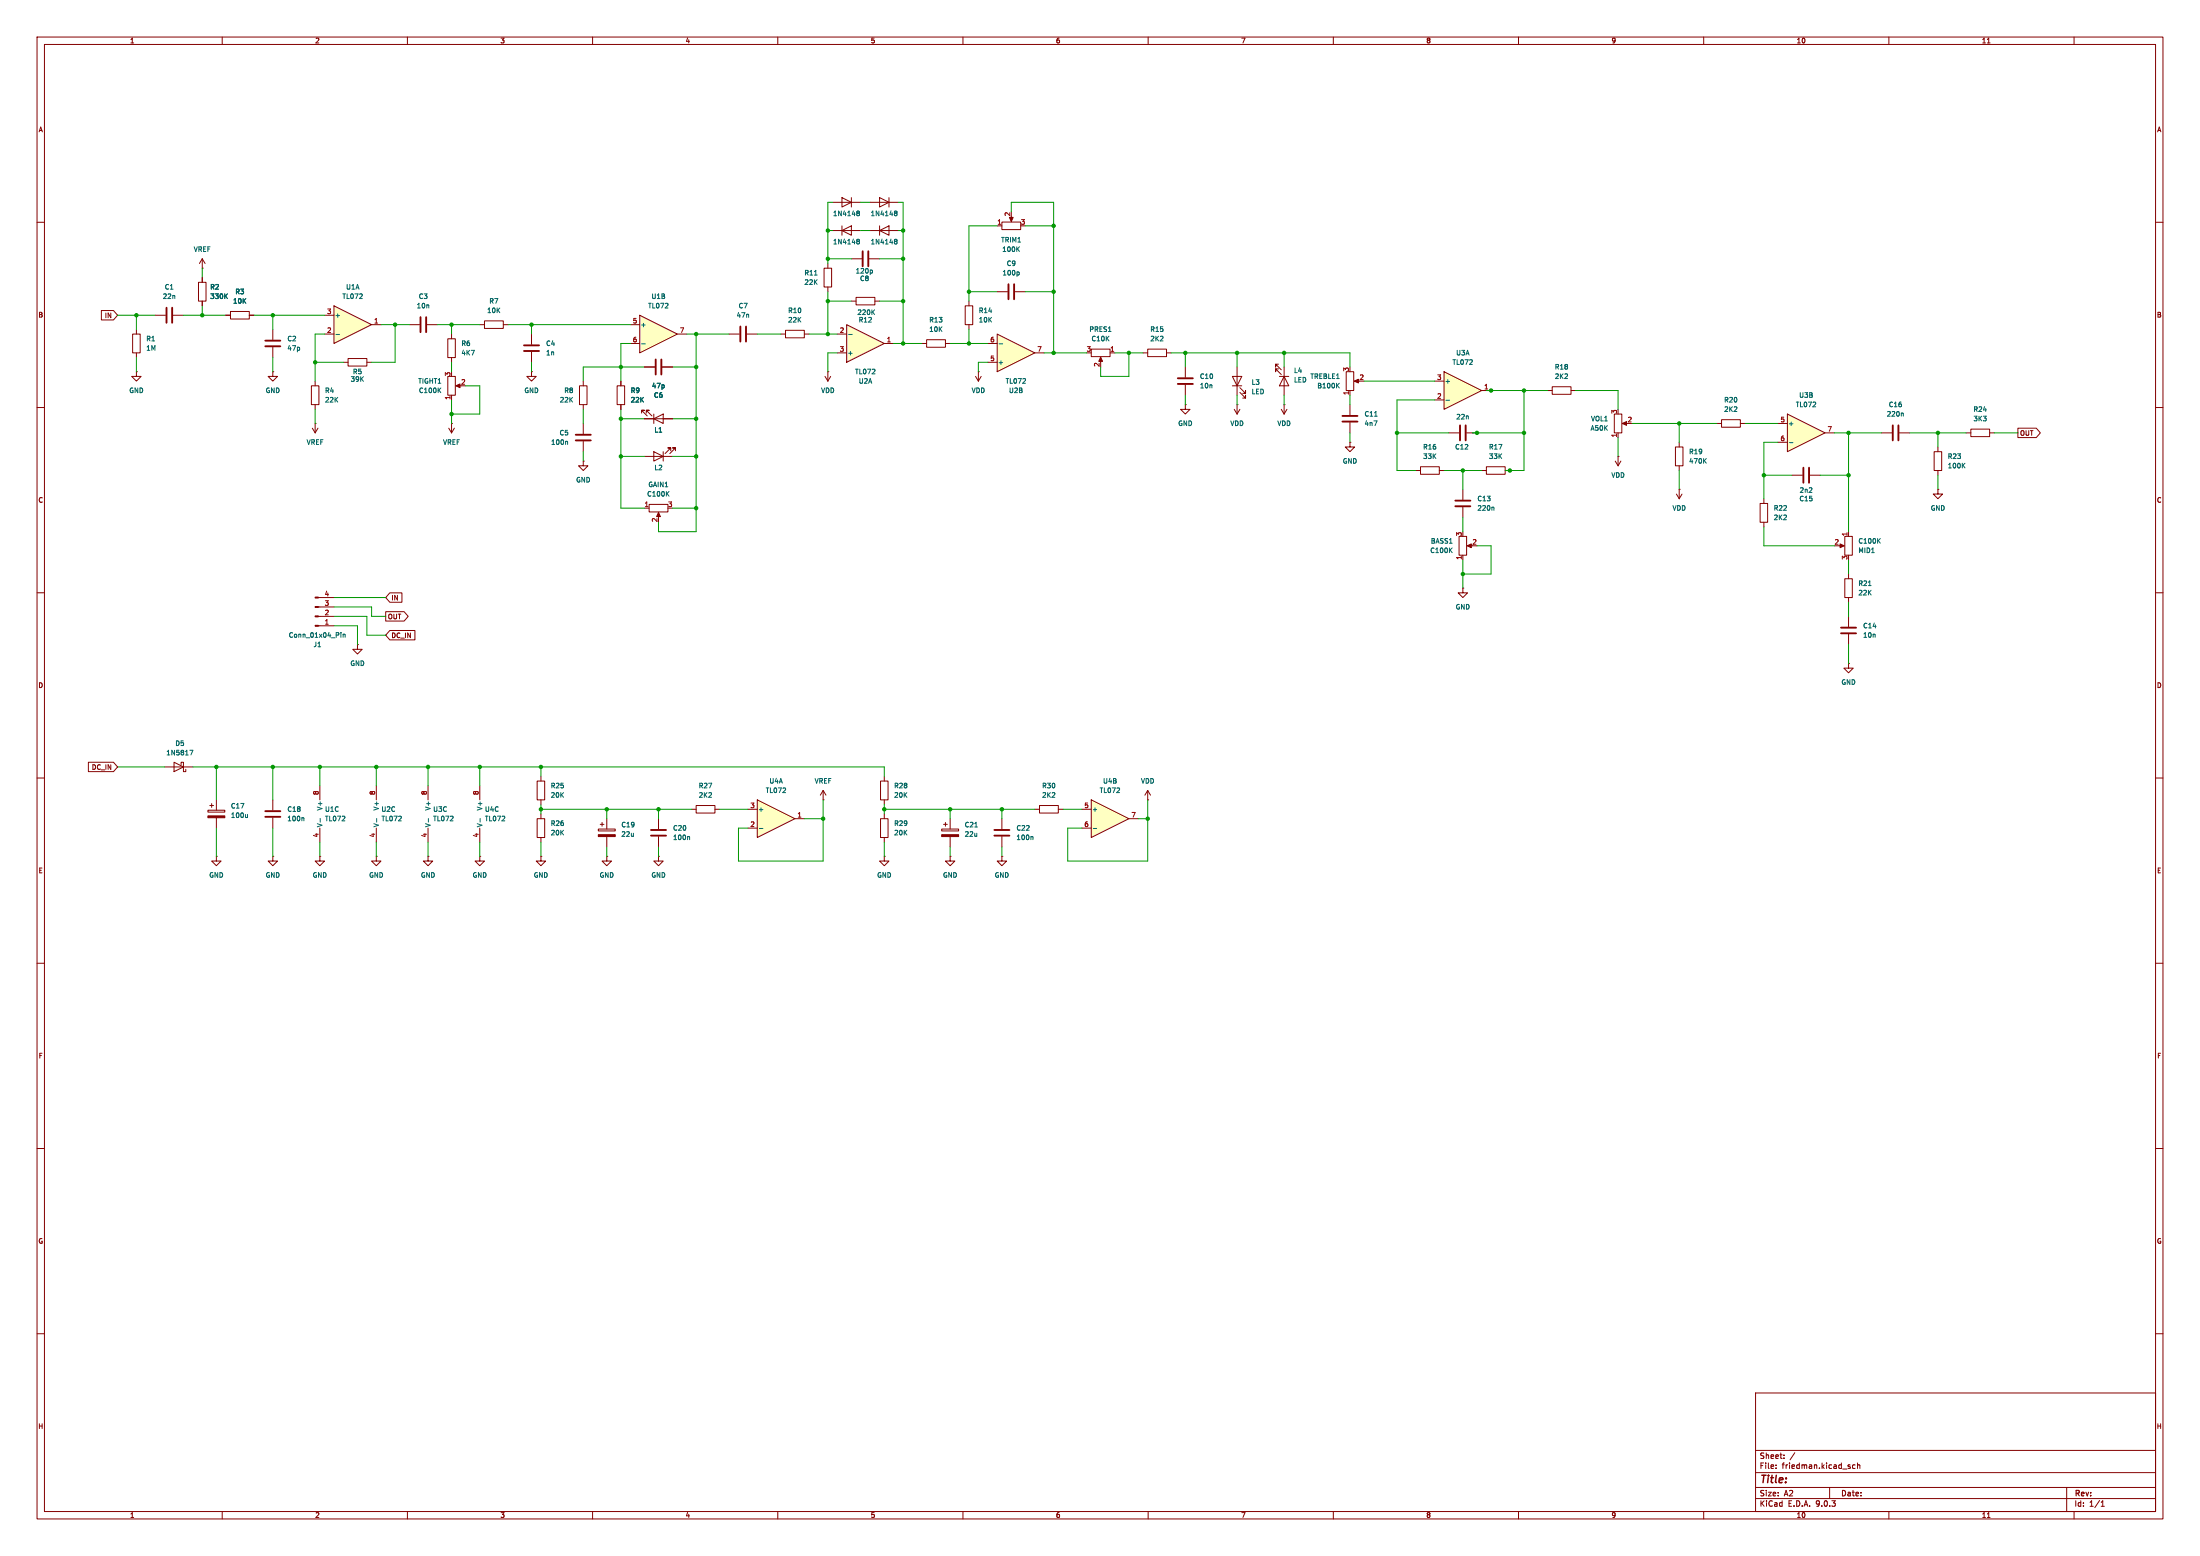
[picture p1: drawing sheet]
<svg xmlns="http://www.w3.org/2000/svg" width="594mm" height="420mm" viewBox="0 0 594 420" stroke-linecap="round" stroke-linejoin="round" font-family="sans-serif">
<g fill="none" stroke="#840000" stroke-width=".27">
<path d="M10 10h574v400h-574zM12 12h570v396h-570zM60 10v2M110 10v2M160 10v2M210 10v2M260 10v2M310 10v2M360 10v2M410 10v2M460 10v2M510 10v2"/>
<path d="M536.6 11.6h.7M560 10v2M10 60h2M582 60h2M308.6 95.3h1.3M309.9 94.2h5.1v2.1h-5.1zM315 95.3h1.2M334 99.1v7.6M10 110h2M332.7 101.6h2.6l-1.3 2.5zM332.7 104.1h2.6M334.8 105.9l1.5 1.5v-.7v.7h-.8"/>
<path d="M334.8 104.6l1.5 1.6v-.8v.8h-.8M582 110h2M10 160h2M582 160h2M10 210h2M44.4 207h7.7M47 205.7l2.5 1.3-2.5 1.3zM48.9 206.4v-.7h.6v2.6h.7v-.7M86.4 212.1v3.8M145 210.8h2.1v5.1h-2.1zM146 209.6v1.2M146 215.9v1.3"/>
<path d="M146 219.7v1.3M582 210h2M73.7 231.1v1.3h1.2l-1.2 1.3-1.3-1.3h1.3M73.7 231.1h.1M86.4 223.5v3.8M145 221h2.1v5.1h-2.1zM146 231.1v1.3h1.3l-1.3 1.3-1.2-1.3h1.2M146 231.1h.1M146 226.1v1.2M10 260h2M582 260h2M10 310h2"/>
<path d="M582 310h2M10 360h2M474 376h108v32h-108zM582 360h2M474 397.5h108M474 391.5h108M479.5 396.2v.2M479.5 395.4v.2M481.7 393.5v.2M481.7 392.7v.2M484.6 392.1l-1.3 1.9M500.9 395.4h-.4l-.3 .3 .1 .6h.6"/>
<path d="M501.5 395.5l.6-.1 .1 1M501.5 394.9v1.5M60 408v2M110 408v2M160 408v2M210 408v2M260 408v2M310 408v2M360 408v2M410 408v2M460 408v2M474 404.5h108"/>
<path d="M474 401.5h108M494 401.5v3M510 408v2M536.6 409.6h.7M558 401.5v6.5M560 408v2M567.3 406.6h.9M567.3 405.5l.4-.4v1.5"/>
</g>
<path d="M51.2 202.5h.9l-.6 1.3M86.5 220.9v1" fill="none" stroke="#006464" stroke-width=".27"/>
<path d="M204.5 215.9l10.1 5.1-10.1 5.1z" fill="#ffffc2"/>
<g fill="none" stroke="#840000" stroke-width=".27">
<path d="M224.8 54.6h7.6M227.3 53.3l2.6 1.3-2.6 1.3zM229.9 53.3v2.6M234.9 54.6h7.7M237.5 53.3l2.5 1.3-2.5 1.3zM240 53.3v2.6M270.5 59.9h5.1v2.1h-5.1zM273 58.4v1M53.6 76.2h2v5.1h-2zM54.6 72.4h.1M54.6 69.9l-.8 1.2M54.6 69.9l.8 1.2"/>
<path d="M54.6 69.9v2.5M54.6 74.9v1.3M224.8 62.2h7.6M227.3 62.2l2.6-1.2v2.5zM227.3 61v2.5M234.9 62.2h7.7M237.5 62.2l2.5-1.2v2.5zM237.5 61v2.5M269.2 61h1.3M54.6 81.3v1.3M61 85.1h1.2M62.2 84.1h5.1v2h-5.1z"/>
<path d="M67.3 85.1h1.3M143.5 90.2v2.8M143.5 95v2.8M320 99.1v2.8M120.9 101.6h2v5.1h-2zM121.2 115.6l.7 1.2M121.9 114.3h.1M121.9 106.7v1.3M121.9 114.3v2.5M122.7 115.6l-.8 1.2M123.4 104.1h1.1M143.5 100.3v1.3h1.3l-1.3 1.3-1.3-1.3h1.3"/>
<path d="M143.5 100.3h.1M156.5 104.1h2v5.1h-2zM157.5 102.9v1.2M157.5 109.2v1.3M157.5 114.3v2.8M157.5 119.1v2.8M173.2 111.5v-.8h.8h-.8l1.6 1.6M174 113h7.6M174.5 111.5v-.8h.8h-.8l1.5 1.6M176.5 113l2.6-1.2v2.5zM176.5 111.8v2.5M320 109.2v1.3h1.3l-1.3 1.3-1.2-1.3h1.2"/>
<path d="M320 109.2h.1M320 103.9v2.8M333.2 110.5l.8 1.3M334 109.2h.1M334 109.2v2.6M334.8 110.5l-.8 1.3M364.5 119.4v1.3h1.3l-1.3 1.2-1.3-1.2h1.3M364.5 119.4h.1M417.8 105.4h1.3M419.1 104.4h5.1v2h-5.1zM424.2 105.4h1.2M463.5 114.3h1.3"/>
<path d="M464.8 113.3h5.1v2h-5.1zM469.9 114.3h1.3M174 123.2h7.6M174 137.2h1.3M175.3 136.1h5v2.1h-5zM176.5 121.9l2.6 1.3-2.6 1.3zM177.8 138.7v1M179.1 121.9v2.6M181.1 121.7v-.8h-.8h.8l-1.5 1.5M182.4 121.7v-.8h-.8h.8l-1.6 1.5M395 132.1v2.8M395 136.9v2.8"/>
<path d="M400 127h1.3M401.3 126h5.1v2h-5.1zM406.4 127h1.3M394 144.8h2v5.1h-2zM395 158.8v1.2h1.2l-1.2 1.3-1.3-1.3h1.3M395 158.8h.1M395 149.9v1.2M396.5 147.3h1M186.7 218.4h1.3M188 217.4h5v2.1h-5zM193 218.4h1.3M201.9 218.4h2.6"/>
<path d="M204.5 215.9l10.1 5.1-10.1 5.1zM222.2 215.9h.1M222.2 213.4l-.7 1.2M222.2 213.4l.8 1.2M222.2 213.4v2.5M161.5 223.8h4.6v.5h-4.6zM162.1 222.5h1M162.6 222v1M163.8 231.1v1.3h1.3l-1.3 1.3-1.2-1.3h1.2M163.8 231.1h.1M163.8 221v2.8M163.8 225.8v2.8"/>
<path d="M177.8 231.1v1.3h1.3l-1.3 1.3-1.3-1.3h1.3M177.8 231.1h.1M177.8 221v2.8M177.8 225.8v2.8M201.9 223.5h2.6M214.6 221h2.6"/>
</g>
<g fill="none" stroke="#006464" stroke-width=".27">
<path d="M231.4 57.5h.2M231.4 57h.4l.2 .2M231.6 57.5h.2M231.6 57.5l-.2 .1M231.8 57.5l.2 .3v.3l-.6 .1M232 57.2v.1M232 57.3l-.2 .2M241.6 57h.4l.2 .2M241.6 57.5h.1M241.7 57.5h.3M241.7 57.5l-.1 .1M242 57.5l.2 .3-.1 .3-.5 .1"/>
<path d="M242.2 57.2v.1M242.2 57.3l-.2 .2M60.9 79.9l.5 .7M61.4 79.3l-.7 .7M231.4 64.6l.6 .1-.2 .4M231.4 65.1h.2M231.6 65.1h.2M231.6 65.1l-.2 .1M231.8 65.1l.2 .3v.3l-.6 .1M241.6 64.6l.5 .1-.1 .4M241.6 65.1h.1M241.7 65.1h.3"/>
<path d="M241.7 65.1l-.1 .1M242 65.1l.2 .3-.1 .3-.5 .1M274.7 67.2l.6 .7M275.3 66.6l-.8 .7M118.5 105.3l.5 .7M119 104.7l-.7 .7M153.1 119.1l.2 .2v.7M180.1 133.2l.5 .7M180.6 132.7l-.7 .7M403.2 136.9l.2 .2v.6M391.5 148.4l.6 .8M392.1 147.9l-.7 .7"/>
<path d="M186 225.8l.2 .2v.6M205 223.6h1"/>
</g>
<g fill="#840000" stroke="#840000" stroke-width=".27">
<path d="M161.5 225.3h4.6v.5h-4.6z"/>
<path d="M177.8 138.3l.5 1.1h-1z"/>
<path d="M396.1 147.3l1.2-.5v1z"/>
<path d="M272.5 58.7h1.1l-.6 1.1z"/>
<path d="M123.1 104.1l1.1-.5v1z"/>
</g>
<path d="M141.5 93.2h4M141.5 94.7h4M155.4 117.3h4.1M155.4 118.9h4.1M318 102.1h4.1M318 103.6h4.1M392.9 135.1h4.1M392.9 136.7h4.1M175.8 224h4M175.8 225.6h4" fill="none" stroke="#840000" stroke-width=".51"/>
<path d="M482.6 111.8l10.2 5-10.2 5.1z" fill="#ffffc2"/>
<g fill="none" stroke="#840000" stroke-width=".27">
<path d="M110.5 87.6h2.8M115.3 87.6h2.8M222.8 101.6l.7 1.3M223.5 100.3h.1M223.5 100.3v2.6M224.3 101.6l-.8 1.3M480.1 114.3h2.5M480.1 119.4h2.5M482.6 111.8l10.2 5-10.2 5.1zM492.8 116.8h2.5M530.9 116.8h1.2M532.1 115.8h5.1v2.1h-5.1z"/>
<path d="M537.2 116.8h1.3M483.9 128.3h2.8M488.7 128.3h2.8"/>
</g>
<path d="M483.1 119.5h1" fill="none" stroke="#006464" stroke-width=".27"/>
<path d="M113.5 85.6v4.1M115.1 85.6v4.1M486.9 126.2v4.1M488.4 126.2v4.1" fill="none" stroke="#840000" stroke-width=".51"/>
<path d="M90.2 82.6l10.1 5-10.1 5.1z" fill="#ffffc2"/>
<g fill="none" stroke="#840000" stroke-width=".27">
<path d="M269.2 78.7h2.8M274.1 78.7h2.8M35.8 90.2h2v5.1h-2zM36.8 88.9v1.3M36.8 95.3v1.2M41.9 85.1h2.8M46.7 85.1h2.8M73.7 88.9v2.8M73.7 93.7v2.8M87.6 85.1h2.6M87.6 90.2h2.6M90.2 82.6l10.1 5-10.1 5.1z"/>
<path d="M92.7 97.8h1.3M94 96.8h5.1v2h-5.1zM99.1 97.8h1.2M100.3 87.6h2.6M120.9 91.4h2v5.1h-2zM121.9 90.2v1.2M121.9 96.5v1.3M129.5 87.6h1.3M130.8 86.6h5.1v2h-5.1zM135.9 87.6h1.3M36.8 100.3v1.3h1.3l-1.3 1.3-1.2-1.3h1.2M36.8 100.3h.1"/>
<path d="M73.7 100.3v1.3h1.2l-1.2 1.3-1.3-1.3h1.3M73.7 100.3h.1M84.1 104.1h2v5.1h-2zM84.3 115.6l.8 1.2M85.1 114.3h.1M85.1 102.9v1.2M85.1 109.2v1.3M85.1 114.3v2.5M85.9 115.6l-.8 1.2M263.4 101.6l.8 1.3M264.2 100.3h.1M264.2 100.3v2.6"/>
<path d="M264.9 101.6l-.7 1.3M435.9 111.8h2v5h-2zM436.9 116.8v1.3M438.4 114.3h1M453.4 119.4v1.3M508 116.8h2.8M512.8 116.8h2.8M436.1 124.5l.8 1.2M436.9 123.2h.1M436.9 123.2v2.5M437.6 124.5l-.7 1.2M452.4 120.7h2v5h-2z"/>
<path d="M452.6 133.4l.8 1.2M453.4 132.1h.1M453.4 125.7v1.3M453.4 132.1v2.5M454.2 133.4l-.8 1.2M475.2 135.9h2.1v5.1h-2.1zM476.2 134.6v1.3M522.2 121.9h2.1v5.1h-2.1zM523.2 132.1v1.3h1.3l-1.3 1.2-1.2-1.2h1.2M523.2 132.1h.1M523.2 120.7v1.2M523.2 127v1.3"/>
<path d="M476.2 141v1.2M496.6 147.3h1M498.1 156.2h2v5.1h-2zM498.1 144.8h2v5.1h-2zM499.1 143.5v1.3M499.1 154.9v1.3M86 168.9h4.2M86 166.4h4.2M86 163.8h4.2M86 161.3h4.2M96.5 174v1.3h1.3l-1.3 1.2-1.3-1.2h1.3M96.5 174h.1"/>
<path d="M499.1 179.1v1.2h1.3l-1.3 1.3-1.3-1.3h1.3M499.1 179.1h.1M499.1 161.3v1.3M499.1 166.4v2.8M499.1 171.2v2.8M101.6 212.1v3.8M115.6 212.1v3.8M129.5 212.1v3.8M101.6 231.1v1.3h1.3l-1.3 1.3-1.3-1.3h1.3M101.6 231.1h.1M101.6 223.5v3.8M115.6 231.1v1.3h1.2l-1.2 1.3-1.3-1.3h1.3"/>
<path d="M115.6 231.1h.1M115.6 223.5v3.8M129.5 231.1v1.3h1.3l-1.3 1.3-1.2-1.3h1.2M129.5 231.1h.1M129.5 223.5v3.8"/>
</g>
<g fill="none" stroke="#006464" stroke-width=".27">
<path d="M275 73.4l.2 .2-.2 .6M90.7 90.3h1M513.7 111.5l.2 .2v.6M460.2 124.3l.5 .7M460.7 123.8l-.7 .7M530 125.6l.5 .7M530.5 125l-.7 .8M504.5 158.1h.7M507.1 145.9l.6 .7M507.7 145.4l-.7 .7M92 170.8v.1M92 171.2v.8"/>
<path d="M92.6 171.2v.8M92.6 171.3l.5-.1 .1 .8M101.7 220.9v1M115.7 220.9v1M129.6 220.9v1"/>
</g>
<path d="M272.3 76.7v4.1M273.8 76.7v4.1M45 83.1v4M46.5 83.1v4M71.6 91.9h4.1M71.6 93.5h4.1M511 114.8v4.1M512.6 114.8v4.1M497.1 169.4h4M497.1 170.9h4" fill="none" stroke="#840000" stroke-width=".51"/>
<g fill="#840000" stroke="#840000" stroke-width=".27">
<path d="M496.8 146.8l1.2 .5-1.2 .5z"/>
<path d="M438 114.3l1.2-.5v1z"/>
<path d="M85.1 168.8h.9v.2h-.9z"/>
<path d="M85.1 166.2h.9v.3h-.9z"/>
<path d="M85.1 163.7h.9v.3h-.9z"/>
<path d="M85.1 161.2h.9v.2h-.9z"/>
</g>
<path d="M269.2 90.2l10.2 5.1-10.2 5z" fill="#ffffc2"/>
<path d="M260.6 82.6h2v5h-2zM261.6 81.3v1.3M261.6 87.6v1.3M266.7 97.8h2.5M266.7 92.7h2.5M269.2 90.2l10.2 5.1-10.2 5zM279.4 95.3h2.5M345.9 110.5l.8 1.3M346.7 109.2h.1M346.7 109.2v2.6M347.5 110.5l-.8 1.3" fill="none" stroke="#840000" stroke-width=".27"/>
<path d="M269.8 92.8h.9" fill="none" stroke="#006464" stroke-width=".27"/>
<path d="M172.7 85.1l10.2 5.1-10.2 5.1z" fill="#ffffc2"/>
<g fill="none" stroke="#840000" stroke-width=".27">
<path d="M170.2 87.6h2.5M170.2 92.7h2.5M172.7 85.1l10.2 5.1-10.2 5.1zM182.9 90.2h2.5M196.8 90.2h2.8M201.7 90.2h2.8M210.8 90.2h1.3M212.1 89.2h5.1v2h-5.1zM217.2 90.2h1.2M345.2 98.3h-.8v.8v-.8l1.5 1.5M345.2 99.6h-.8v.7v-.7l1.5 1.5M346.7 99.1v7.6"/>
<path d="M345.4 101.6h2.6M346.7 101.6l1.3 2.5h-2.6zM363.5 100.3h2v5.1h-2zM364.5 105.4v1.3M366 102.9h1M237.7 210.8h2.1v5.1h-2.1zM238.8 209.6v1.2M238.8 215.9v1.3M238.8 219.7v1.3M237.7 221h2.1v5.1h-2.1zM238.8 231.1v1.3h1.2l-1.2 1.3-1.3-1.3h1.3M238.8 231.1h.1"/>
<path d="M238.8 226.1v1.2"/>
</g>
<path d="M173.2 92.8h1M361.1 104l.5 .7M361.6 103.4l-.7 .8" fill="none" stroke="#006464" stroke-width=".27"/>
<path d="M365.6 102.9l1.2-.5v1z" fill="#840000" stroke="#840000" stroke-width=".27"/>
<path d="M199.9 88.1v4.1M201.4 88.1v4.1" fill="none" stroke="#840000" stroke-width=".51"/>
<path d="M389.9 100.3l10.1 5.1-10.1 5.1z" fill="#ffffc2"/>
<g fill="none" stroke="#840000" stroke-width=".27">
<path d="M222.5 72.4h2v5.1h-2zM223.5 71.1v1.3M223.5 77.5v1.2M229.9 69.9h2.8M234.7 69.9h2.8M174 99.1h2.8M178.8 99.1h2.8M166.6 104.1h2.1v5.1h-2.1zM167.6 102.9v1.2M167.6 109.2v1.3M364.5 109.2v2.8M364.5 114v2.8"/>
<path d="M387.3 102.9h2.6M387.3 108h2.6M389.9 100.3l10.1 5.1-10.1 5.1zM391.2 116.8h2.8M396 116.8h2.8M400 105.4h2.6M382.3 127h1.2M383.5 126h5.1v2h-5.1zM388.6 127h1.3M279.4 218.4h1.3M280.7 217.4h5v2.1h-5zM285.7 218.4h1.3"/>
<path d="M309.9 215.9h.1M309.9 213.4l.7 1.2M309.9 213.4l-.8 1.2M309.9 213.4v2.5M254.3 223.8h4.5v.5h-4.5zM254.8 222.5h1M255.3 222v1M256.5 231.1v1.3h1.3l-1.3 1.3-1.2-1.3h1.2M256.5 231.1h.1M256.5 221v2.8M256.5 225.8v2.8M270.5 231.1v1.3h1.3l-1.3 1.3-1.3-1.3h1.3"/>
<path d="M270.5 231.1h.1M270.5 221v2.8M270.5 225.8v2.8"/>
</g>
<path d="M219.9 74.2h.7M235.3 72.9l.3 .2-.3 .6M371.1 112.3h.8M390.4 108h1M263.2 223.2h.7M278.7 225.8l.2 .2v.6" fill="none" stroke="#006464" stroke-width=".27"/>
<path d="M232.9 67.8v4.1M234.4 67.8v4.1M177 97v4.1M178.6 97v4.1M362.5 112.3h4M362.5 113.8h4M394.2 114.8v4.1M395.7 114.8v4.1M268.5 224h4M268.5 225.6h4" fill="none" stroke="#840000" stroke-width=".51"/>
<path d="M254.3 225.3h4.5v.5h-4.5z" fill="#840000" stroke="#840000" stroke-width=".27"/>
<path d="M294.6 215.9l10.2 5.1-10.2 5.1z" fill="#ffffc2"/>
<path d="M248.9 92.7h1.3M250.2 91.7h5.1v2h-5.1zM255.3 92.7h1.2M292.1 218.4h2.5M294.6 215.9l10.2 5.1-10.2 5.1zM292.1 223.5h2.5M304.8 221h2.5" fill="none" stroke="#840000" stroke-width=".27"/>
<path d="M295.2 223.6h.9" fill="none" stroke="#006464" stroke-width=".27"/>
<path d="M228.6 87.6l10.2 5.1-10.2 5.1z" fill="#ffffc2"/>
<g fill="none" stroke="#840000" stroke-width=".27">
<path d="M54.6 74.9v1.3M27.4 83.8h3.2l1.1 1.3-1.1 1.3h-3.2zM54.6 81.3v1.3M61 85.1h1.2M67.3 85.1h1.3M174 99.1h2.8M178.8 99.1h2.8M226.1 95.3h2.5M226.1 90.2h2.5M228.6 87.6l10.2 5.1-10.2 5.1zM229.9 81.3h1.2M231.1 80.3h5.1v2h-5.1z"/>
<path d="M236.2 81.3h1.3M238.8 92.7h2.5M294.6 94.2h5.1v2.1h-5.1zM297.2 96.8v1M299.7 95.3h1.3M167.6 102.9v1.2M167.6 109.2v1.3M174 113h2.5M179.1 113h2.5M544.8 115.6h5l1.1 1.2-1.1 1.3h-5zM157.5 124.5v1.2h1.2l-1.2 1.3-1.3-1.3h1.3M157.5 124.5h.1"/>
<path d="M104.1 165.1h5l1.1 1.3-1.1 1.2h-5zM105.3 160h3.2v2.6h-3.2l-1.2-1.3zM105.3 170.2h6.7v2.5h-6.7l-1.2-1.2zM23.9 205.7h6.7l1.1 1.3-1.1 1.3h-6.7zM56.1 218.7h4.6v.5h-4.6zM56.6 217.4h1.1M57.1 216.9v1M58.4 215.9v2.8M73.7 215.9v2.8M58.4 231.1v1.3h1.3l-1.3 1.3-1.3-1.3h1.3M58.4 231.1h.1M58.4 220.7v2.8"/>
<path d="M73.7 220.7v2.8M86.4 231.1v1.3h1.2l-1.2 1.3-1.3-1.3h1.3M86.4 231.1h.1"/>
</g>
<path d="M60.9 79.9l.5 .7M61.4 79.3l-.7 .7M229.1 90.3h1M235.6 84.2l.5 .7M236.1 83.6l-.7 .8M66.8 219.8v.9M66.8 220.5l-.2 .2M81.9 220.7l.2 .2v.7" fill="none" stroke="#006464" stroke-width=".27"/>
<g fill="#840000" stroke="#840000" stroke-width=".27">
<path d="M297.2 96.4l.5 1.1h-1z"/>
<path d="M56.1 220.2h4.6v.5h-4.6z"/>
</g>
<path d="M71.6 218.9h4.1M71.6 220.5h4.1" fill="none" stroke="#840000" stroke-width=".51"/>
<g fill="none" stroke="#009600" stroke-width=".27">
<path d="M224.8 54.6h-1.3v16.5M232.4 54.6h2.5M242.6 54.6h1.2v38.1M273 57.2v-2.6h11.5v40.7M54.6 72.4v2.5M223.5 78.7v11.5M223.5 69.9h6.4M223.5 62.2h1.3M232.4 62.2h2.5M237.5 69.9h6.3M242.6 62.2h1.2M261.6 78.7h7.6"/>
<path d="M269.2 61h-7.6v20.3M276.9 61h7.6M276.9 78.7h7.6M31.7 85.1h10.2M36.8 85.1v3.8M36.8 96.5v3.8M49.5 85.1h11.5M54.6 82.6v2.5M68.6 85.1h19M73.7 85.1v3.8M73.7 96.5v3.8M85.1 97.8h7.6"/>
<path d="M87.6 90.2h-2.5v12.7M102.9 87.6h7.6M106.7 87.6v10.2h-6.4M118.1 87.6h11.4M121.9 87.6v2.6M121.9 97.8v2.5M137.2 87.6h33M143.5 87.6v2.6M143.5 97.8v2.5M170.2 92.7h-2.6v10.2M174 99.1h-16.5v3.8M181.6 99.1h6.4"/>
<path d="M185.4 90.2h11.4M188 90.2v53.3h-10.2v-2.5M204.5 90.2h6.3M218.4 90.2h7.7M223.5 81.3h6.4M226.1 95.3h-2.6v5M237.5 81.3h6.3M241.3 92.7h7.6M256.5 92.7h10.2M261.6 88.9v3.8M266.7 97.8h-2.5v2.5M281.9 95.3h11.5"/>
<path d="M301 95.3h7.6M304.8 95.3v6.3h-7.6v-2.5M316.2 95.3h48.3v3.8M320 95.3v3.8M334 95.3v3.8M346.7 95.3v3.8M85.1 110.5v3.8M121.9 108v6.3M125.7 104.1h3.8v7.7h-7.6M157.5 110.5v3.8M167.6 113h6.4M167.6 110.5v26.7h6.4"/>
<path d="M181.6 113h6.4M320 106.7v2.5M334 106.7v2.5M346.7 106.7v2.5M364.5 106.7v2.5M364.5 116.8v2.6M368.3 102.9h19M377.2 116.8h14M387.3 108h-10.1v19h5.1M397.5 116.8h14M401.3 105.4h16.5M411.5 105.4v21.6h-5.1"/>
<path d="M425.4 105.4h11.5v5.1M436.9 118.1v5.1M440.7 114.3h22.8M453.4 114.3v5.1M471.2 114.3h8.9M480.1 119.4h-3.9v15.2M495.3 116.8h12.7M499.1 116.8v26.7M515.6 116.8h15.3M523.2 116.8v3.9M538.5 116.8h6.3M157.5 121.9v2.6"/>
<path d="M167.6 123.2h6.4M181.6 123.2h6.4M181.6 137.2h6.4M389.9 127h10.1M395 127v5.1M395 139.7v3.8M453.4 127v5.1M476.2 128.3h7.7M491.5 128.3h7.6M523.2 128.3v3.8M395 151.1v7.7M398.8 147.3h3.8v7.6h-7.6"/>
<path d="M476.2 142.2v5.1h19.1M499.1 151.1v3.8M90.2 168.9h6.3v5.1M90.2 166.4h8.9v5.1h5M90.2 163.8h10.1v2.6h3.8M90.2 161.3h13.9M499.1 162.6v3.8M499.1 174v5.1M31.7 207h12.7M52.1 207h186.7v2.6M58.4 207v8.9M73.7 207v8.9"/>
<path d="M86.4 207v5.1M101.6 207v5.1M115.6 207v5.1M129.5 207v5.1M146 218.4h40.7M146 207v2.6M146 217.2v2.5M163.8 218.4v2.6M177.8 218.4v2.6M194.3 218.4h7.6M222.2 215.9v16.5h-22.8v-8.9h2.5M238.8 217.2v2.5"/>
<path d="M238.8 218.4h40.6M256.5 218.4v2.6M270.5 218.4v2.6M287 218.4h5.1M309.9 215.9v16.5h-21.6v-8.9h3.8M58.4 223.5v7.6M73.7 223.5v7.6M86.4 227.3v3.8M101.6 227.3v3.8M115.6 227.3v3.8M129.5 227.3v3.8M146 227.3v3.8"/>
<path d="M163.8 228.6v2.5M177.8 228.6v2.5M217.2 221h5M238.8 227.3v3.8M256.5 228.6v2.5M270.5 228.6v2.5M307.3 221h2.6"/>
</g>
<g fill="#009600" stroke="#009600" stroke-width=".27">
<circle cx="146" cy="218.4" r=".46"/>
<circle cx="129.5" cy="207" r=".46"/>
<circle cx="146" cy="207" r=".46"/>
<circle cx="163.8" cy="218.4" r=".46"/>
<circle cx="177.8" cy="218.4" r=".46"/>
<circle cx="188" cy="113" r=".46"/>
<circle cx="188" cy="123.2" r=".46"/>
<circle cx="143.5" cy="87.6" r=".46"/>
<circle cx="121.9" cy="111.8" r=".46"/>
<circle cx="106.7" cy="87.6" r=".46"/>
<circle cx="121.9" cy="87.6" r=".46"/>
<circle cx="101.6" cy="207" r=".46"/>
<circle cx="115.6" cy="207" r=".46"/>
<circle cx="167.6" cy="99.1" r=".46"/>
<circle cx="223.5" cy="90.2" r=".46"/>
<circle cx="223.5" cy="81.3" r=".46"/>
<circle cx="223.5" cy="69.9" r=".46"/>
<circle cx="188" cy="99.1" r=".46"/>
<circle cx="188" cy="90.2" r=".46"/>
<circle cx="167.6" cy="113" r=".46"/>
<circle cx="167.6" cy="123.2" r=".46"/>
<circle cx="188" cy="137.2" r=".46"/>
<circle cx="73.7" cy="85.1" r=".46"/>
<circle cx="85.1" cy="97.8" r=".46"/>
<circle cx="36.8" cy="85.1" r=".46"/>
<circle cx="54.6" cy="85.1" r=".46"/>
<circle cx="284.5" cy="95.3" r=".46"/>
<circle cx="238.8" cy="218.4" r=".46"/>
<circle cx="222.2" cy="221" r=".46"/>
<circle cx="256.5" cy="218.4" r=".46"/>
<circle cx="270.5" cy="218.4" r=".46"/>
<circle cx="309.9" cy="221" r=".46"/>
<circle cx="261.6" cy="92.7" r=".46"/>
<circle cx="243.8" cy="92.7" r=".46"/>
<circle cx="304.8" cy="95.3" r=".46"/>
<circle cx="73.7" cy="207" r=".46"/>
<circle cx="58.4" cy="207" r=".46"/>
<circle cx="86.4" cy="207" r=".46"/>
<circle cx="284.5" cy="61" r=".46"/>
<circle cx="261.6" cy="78.7" r=".46"/>
<circle cx="243.8" cy="62.2" r=".46"/>
<circle cx="284.5" cy="78.7" r=".46"/>
<circle cx="334" cy="95.3" r=".46"/>
<circle cx="346.7" cy="95.3" r=".46"/>
<circle cx="320" cy="95.3" r=".46"/>
<circle cx="395" cy="127" r=".46"/>
<circle cx="395" cy="154.9" r=".46"/>
<circle cx="407.7" cy="127" r=".46"/>
<circle cx="411.5" cy="105.4" r=".46"/>
<circle cx="411.5" cy="116.8" r=".46"/>
<circle cx="243.8" cy="81.3" r=".46"/>
<circle cx="223.5" cy="62.2" r=".46"/>
<circle cx="243.8" cy="69.9" r=".46"/>
<circle cx="476.2" cy="128.3" r=".46"/>
<circle cx="523.2" cy="116.8" r=".46"/>
<circle cx="499.1" cy="128.3" r=".46"/>
<circle cx="499.1" cy="116.8" r=".46"/>
<circle cx="453.4" cy="114.3" r=".46"/>
<circle cx="398.8" cy="116.8" r=".46"/>
<circle cx="402.6" cy="105.4" r=".46"/>
<circle cx="377.2" cy="116.8" r=".46"/>
</g>
<text font-size="2.8" fill="#840000" x="475" y="400.9">Title:</text>
<g font-size="2.1" fill="#840000">
<text x="475" y="394">Sheet:</text>
<text x="475" y="396.7">File:</text>
<text x="481.1" y="396.7">friedman.kicad_sch</text>
<text x="475" y="406.9">KiCad</text>
<text x="475" y="404.1">Size:</text>
<text x="481.7" y="404.1">A2</text>
<text x="482.7" y="406.9">E.D.A.</text>
<text x="490.3" y="406.9">9.0.3</text>
<text x="497" y="404.1">Date:</text>
<text x="560" y="404.3">Rev:</text>
<text x="560" y="406.9">Id:</text>
<text x="564.1" y="406.9">1/1</text>
</g>
<g font-size="1.8" fill="#840000">
<text x="35" y="11.9">1</text>
<text x="85" y="11.9">2</text>
<text x="135" y="11.9">3</text>
<text x="185" y="11.9">4</text>
<text x="235" y="11.9">5</text>
<text x="285" y="11.9">6</text>
<text x="335" y="11.9">7</text>
<text x="385" y="11.9">8</text>
<text x="435" y="11.9">9</text>
<text x="485" y="11.9">10</text>
<text x="535" y="11.9">11</text>
<text x="10.3" y="35.9">A</text>
<text x="582.3" y="35.9">A</text>
<text x="10.3" y="85.9">B</text>
<text x="28.2" y="86">IN</text>
<text x="582.3" y="85.9">B</text>
<text x="545.3" y="117.8">OUT</text>
<text x="10.3" y="135.9">C</text>
<text x="582.3" y="135.9">C</text>
<text x="104.6" y="167.3">OUT</text>
<text x="105.6" y="162.2">IN</text>
<text x="105.6" y="172.4">DC_IN</text>
<text x="10.3" y="185.9">D</text>
<text x="582.3" y="185.9">D</text>
<text x="24.7" y="208">DC_IN</text>
<text x="10.3" y="235.9">E</text>
<text x="582.3" y="235.9">E</text>
<text x="10.3" y="285.9">F</text>
<text x="582.3" y="285.9">F</text>
<text x="10.3" y="335.9">G</text>
<text x="582.3" y="335.9">G</text>
<text x="10.2" y="385.9">H</text>
<text x="582.2" y="385.9">H</text>
<text x="35" y="409.9">1</text>
<text x="85" y="409.9">2</text>
<text x="135" y="409.9">3</text>
<text x="185" y="409.9">4</text>
<text x="235" y="409.9">5</text>
<text x="285" y="409.9">6</text>
<text x="335" y="409.9">7</text>
<text x="385" y="409.9">8</text>
<text x="435" y="409.9">9</text>
<text x="485" y="409.9">10</text>
<text x="535" y="409.9">11</text>
</g>
<g font-size="1.8" fill="#006464">
<text x="224.8" y="58.5">1N4148</text>
<text x="235" y="58.5">1N4148</text>
<text x="270.2" y="65.6">TRIM1</text>
<text x="52.2" y="68.2">VREF</text>
<text x="224.8" y="66.1">1N4148</text>
<text x="235" y="66.1">1N4148</text>
<text x="270.5" y="68.2">100K</text>
<text x="271.7" y="72">C9</text>
<text x="217.1" y="74.5">R11</text>
<text x="217.1" y="77.1">22K</text>
<text x="230.9" y="74">120p</text>
<text x="232.1" y="76">C8</text>
<text x="270.6" y="74.5">100p</text>
<text x="43.8" y="80.9">22n</text>
<text x="44.4" y="78.3">C1</text>
<text x="56.7" y="78.3">R2</text>
<text x="56.7" y="80.9">330K</text>
<text x="62.8" y="82.1">10K</text>
<text x="63.4" y="79.6">R3</text>
<text x="92.3" y="80.9">TL072</text>
<text x="93.3" y="78.3">U1A</text>
<text x="112.4" y="83.4">10n</text>
<text x="113" y="80.9">C3</text>
<text x="132" y="82.1">R7</text>
<text x="174.9" y="83.4">TL072</text>
<text x="175.8" y="80.9">U1B</text>
<text x="199.3" y="83.4">C7</text>
<text x="90.3" y="86">+</text>
<text x="131.4" y="84.7">10K</text>
<text x="172.8" y="88.5">+</text>
<text x="198.8" y="86">47n</text>
<text x="212.7" y="84.7">R10</text>
<text x="212.7" y="87.2">22K</text>
<text x="231.4" y="85.2">220K</text>
<text x="231.7" y="87.2">R12</text>
<text x="250.8" y="87.2">R13</text>
<text x="250.8" y="89.8">10K</text>
<text x="264.2" y="84.7">R14</text>
<text x="264.2" y="87.2">10K</text>
<text x="294" y="89.8">PRES1</text>
<text x="310.5" y="89.8">R15</text>
<text x="39.4" y="92.3">R1</text>
<text x="39.4" y="94.8">1M</text>
<text x="77.5" y="92.3">C2</text>
<text x="77.5" y="94.8">47p</text>
<text x="124.5" y="93.6">R6</text>
<text x="147.3" y="93.6">C4</text>
<text x="294.6" y="92.3">C10K</text>
<text x="310.5" y="92.3">2K2</text>
<text x="95.2" y="101.2">R5</text>
<text x="124.5" y="96.1">4K7</text>
<text x="147.3" y="96.1">1n</text>
<text x="228.7" y="96.1">+</text>
<text x="230.8" y="101.2">TL072</text>
<text x="269.4" y="98.7">+</text>
<text x="349.3" y="100.9">L4</text>
<text x="392.1" y="98.7">TL072</text>
<text x="393.1" y="96.1">U3A</text>
<text x="419.7" y="99.9">R18</text>
<text x="34.8" y="106.3">GND</text>
<text x="71.6" y="106.3">GND</text>
<text x="87.6" y="106.3">R4</text>
<text x="94.6" y="103.2">39K</text>
<text x="112.8" y="103.7">TIGHT1</text>
<text x="113" y="106.3">C100K</text>
<text x="141.5" y="106.3">GND</text>
<text x="152.2" y="106.3">R8</text>
<text x="170.2" y="106.3">R9</text>
<text x="175.9" y="105">47p</text>
<text x="176.5" y="107.5">C6</text>
<text x="221.6" y="106.3">VDD</text>
<text x="231.8" y="103.7">U2A</text>
<text x="262.2" y="106.3">VDD</text>
<text x="271.4" y="103.7">TL072</text>
<text x="272.3" y="106.3">U2B</text>
<text x="323.9" y="102.5">C10</text>
<text x="323.9" y="105">10n</text>
<text x="337.8" y="106.6">LED</text>
<text x="337.8" y="104.1">L3</text>
<text x="349.3" y="103.4">LED</text>
<text x="353.7" y="102.5">TREBLE1</text>
<text x="355.6" y="105">B100K</text>
<text x="390" y="103.7">+</text>
<text x="419.7" y="102.5">2K2</text>
<text x="485.7" y="107.5">U3B</text>
<text x="87.6" y="108.8">22K</text>
<text x="151" y="108.8">22K</text>
<text x="170.2" y="108.8">22K</text>
<text x="368.3" y="112.6">C11</text>
<text x="393.1" y="113.4">22n</text>
<text x="429.5" y="113.9">VOL1</text>
<text x="465.4" y="108.8">R20</text>
<text x="465.4" y="111.4">2K2</text>
<text x="484.8" y="110.1">TL072</text>
<text x="509.3" y="112.6">220n</text>
<text x="509.9" y="110.1">C16</text>
<text x="532.7" y="111.4">R24</text>
<text x="532.7" y="113.9">3K3</text>
<text x="151" y="117.7">C5</text>
<text x="176.6" y="116.9">L1</text>
<text x="318" y="115.2">GND</text>
<text x="332.1" y="115.2">VDD</text>
<text x="344.8" y="115.2">VDD</text>
<text x="368.3" y="115.2">4n7</text>
<text x="429.3" y="116.4">A50K</text>
<text x="482.7" y="115.2">+</text>
<text x="82.7" y="120.2">VREF</text>
<text x="119.5" y="120.2">VREF</text>
<text x="148.7" y="120.2">100n</text>
<text x="362.5" y="125.3">GND</text>
<text x="384.1" y="121.5">R16</text>
<text x="384.1" y="124.1">33K</text>
<text x="392.8" y="121.5">C12</text>
<text x="401.9" y="121.5">R17</text>
<text x="401.9" y="124.1">33K</text>
<text x="455.9" y="125.3">470K</text>
<text x="455.9" y="122.8">R19</text>
<text x="525.8" y="124.1">R23</text>
<text x="155.4" y="130.4">GND</text>
<text x="174.9" y="131.7">GAIN1</text>
<text x="176.6" y="127.1">L2</text>
<text x="435" y="129.1">VDD</text>
<text x="525.8" y="126.6">100K</text>
<text x="174.6" y="134.2">C100K</text>
<text x="398.8" y="135.5">C13</text>
<text x="485.7" y="135.5">C15</text>
<text x="485.8" y="133.2">2n2</text>
<text x="398.8" y="138">220n</text>
<text x="451.5" y="138">VDD</text>
<text x="478.8" y="138">R22</text>
<text x="478.8" y="140.6">2K2</text>
<text x="521.2" y="138">GND</text>
<text x="386" y="149.5">C100K</text>
<text x="386.2" y="146.9">BASS1</text>
<text x="501.7" y="149.5">MID1</text>
<text x="501.7" y="146.9">C100K</text>
<text x="501.7" y="158.3">R21</text>
<text x="501.7" y="160.9">22K</text>
<text x="392.9" y="164.7">GND</text>
<text x="77.9" y="172.3">Conn_01x04_Pin</text>
<text x="502.9" y="169.8">C14</text>
<text x="502.9" y="172.3">10n</text>
<text x="84.5" y="174.9">J1</text>
<text x="94.5" y="179.9">GND</text>
<text x="497.1" y="185">GND</text>
<text x="47.2" y="201.5">D5</text>
<text x="44.8" y="204.1">1N5817</text>
<text x="148.6" y="213">R25</text>
<text x="148.6" y="215.5">20K</text>
<text x="188.6" y="213">R27</text>
<text x="188.6" y="215.5">2K2</text>
<text x="206.6" y="214.2">TL072</text>
<text x="207.6" y="211.7">U4A</text>
<text x="219.9" y="211.7">VREF</text>
<text x="241.3" y="213">R28</text>
<text x="241.3" y="215.5">20K</text>
<text x="281.3" y="213">R30</text>
<text x="281.3" y="215.5">2K2</text>
<text x="296.8" y="214.2">TL072</text>
<text x="297.7" y="211.7">U4B</text>
<text x="308" y="211.7">VDD</text>
<text x="62.2" y="221">100u</text>
<text x="62.2" y="218.4">C17</text>
<text x="77.5" y="221.8">100n</text>
<text x="77.5" y="219.3">C18</text>
<text x="87.2" y="218.9" transform="rotate(-90 87.2 218.9)">V+</text>
<text x="87.6" y="219.3">U1C</text>
<text x="87.6" y="221.8">TL072</text>
<text x="102.5" y="218.9" transform="rotate(-90 102.5 218.9)">V+</text>
<text x="102.9" y="219.3">U2C</text>
<text x="102.9" y="221.8">TL072</text>
<text x="116.4" y="218.9" transform="rotate(-90 116.4 218.9)">V+</text>
<text x="116.8" y="219.3">U3C</text>
<text x="116.8" y="221.8">TL072</text>
<text x="130.4" y="218.9" transform="rotate(-90 130.4 218.9)">V+</text>
<text x="130.8" y="219.3">U4C</text>
<text x="130.8" y="221.8">TL072</text>
<text x="204.6" y="219.3">+</text>
<text x="294.8" y="219.3">+</text>
<text x="87.2" y="223.4" transform="rotate(-90 87.2 223.4)">V-</text>
<text x="102.5" y="223.4" transform="rotate(-90 102.5 223.4)">V-</text>
<text x="116.4" y="223.4" transform="rotate(-90 116.4 223.4)">V-</text>
<text x="130.4" y="223.4" transform="rotate(-90 130.4 223.4)">V-</text>
<text x="148.6" y="223.1">R26</text>
<text x="148.6" y="225.7">20K</text>
<text x="167.6" y="223.5">C19</text>
<text x="167.6" y="226">22u</text>
<text x="181.6" y="226.9">100n</text>
<text x="181.6" y="224.4">C20</text>
<text x="241.3" y="223.1">R29</text>
<text x="241.3" y="225.7">20K</text>
<text x="260.4" y="223.5">C21</text>
<text x="260.4" y="226">22u</text>
<text x="274.3" y="226.9">100n</text>
<text x="274.3" y="224.4">C22</text>
<text x="56.4" y="237.1">GND</text>
<text x="71.6" y="237.1">GND</text>
<text x="84.3" y="237.1">GND</text>
<text x="99.6" y="237.1">GND</text>
<text x="113.5" y="237.1">GND</text>
<text x="127.5" y="237.1">GND</text>
<text x="144" y="237.1">GND</text>
<text x="161.8" y="237.1">GND</text>
<text x="175.8" y="237.1">GND</text>
<text x="236.7" y="237.1">GND</text>
<text x="254.5" y="237.1">GND</text>
<text x="268.5" y="237.1">GND</text>
</g>
<g font-size="1.8" fill="#a90000">
<text x="272.8" y="58.5" transform="rotate(-90 272.8 58.5)">2</text>
<text x="269.2" y="60.7">1</text>
<text x="275.5" y="60.7">3</text>
<text x="88.2" y="84.8">3</text>
<text x="88.2" y="89.9">2</text>
<text x="100.9" y="87.4">1</text>
<text x="170.7" y="87.4">5</text>
<text x="183.4" y="89.9">7</text>
<text x="226.6" y="89.9">2</text>
<text x="170.7" y="92.5">6</text>
<text x="226.6" y="95">3</text>
<text x="239.3" y="92.5">1</text>
<text x="267.3" y="92.5">6</text>
<text x="280" y="95">7</text>
<text x="293.3" y="95">3</text>
<text x="299.6" y="95">1</text>
<text x="121.7" y="101.7" transform="rotate(-90 121.7 101.7)">3</text>
<text x="267.3" y="97.5">5</text>
<text x="296.9" y="99.1" transform="rotate(-90 296.9 99.1)">2</text>
<text x="364.2" y="100.4" transform="rotate(-90 364.2 100.4)">3</text>
<text x="124.4" y="103.9">2</text>
<text x="364.2" y="106.8" transform="rotate(-90 364.2 106.8)">1</text>
<text x="367" y="102.6">2</text>
<text x="387.9" y="102.6">3</text>
<text x="387.9" y="107.7">2</text>
<text x="400.6" y="105.2">1</text>
<text x="121.7" y="108" transform="rotate(-90 121.7 108)">1</text>
<text x="436.6" y="111.8" transform="rotate(-90 436.6 111.8)">3</text>
<text x="436.6" y="118.2" transform="rotate(-90 436.6 118.2)">1</text>
<text x="439.3" y="114">2</text>
<text x="480.6" y="114">5</text>
<text x="480.6" y="119.1">6</text>
<text x="493.3" y="116.6">7</text>
<text x="173.9" y="136.9">1</text>
<text x="180.3" y="136.9">3</text>
<text x="177.5" y="141" transform="rotate(-90 177.5 141)">2</text>
<text x="394.7" y="144.9" transform="rotate(-90 394.7 144.9)">3</text>
<text x="397.4" y="147.1">2</text>
<text x="495.2" y="147.1">2</text>
<text x="498.9" y="144.9" transform="rotate(-90 498.9 144.9)">1</text>
<text x="394.7" y="151.2" transform="rotate(-90 394.7 151.2)">1</text>
<text x="498.9" y="151.2" transform="rotate(-90 498.9 151.2)">3</text>
<text x="87.6" y="161">4</text>
<text x="87.6" y="166.1">2</text>
<text x="87.6" y="163.6">3</text>
<text x="87.6" y="168.7">1</text>
<text x="86.1" y="214.7" transform="rotate(-90 86.1 214.7)">8</text>
<text x="101.3" y="214.7" transform="rotate(-90 101.3 214.7)">8</text>
<text x="115.3" y="214.7" transform="rotate(-90 115.3 214.7)">8</text>
<text x="129.3" y="214.7" transform="rotate(-90 129.3 214.7)">8</text>
<text x="202.5" y="218.2">3</text>
<text x="215.2" y="220.7">1</text>
<text x="292.7" y="218.2">5</text>
<text x="305.4" y="220.7">7</text>
<text x="86.1" y="226.1" transform="rotate(-90 86.1 226.1)">4</text>
<text x="101.3" y="226.1" transform="rotate(-90 101.3 226.1)">4</text>
<text x="115.3" y="226.1" transform="rotate(-90 115.3 226.1)">4</text>
<text x="129.3" y="226.1" transform="rotate(-90 129.3 226.1)">4</text>
<text x="202.5" y="223.3">2</text>
<text x="292.7" y="223.3">6</text>
</g>
</svg>
